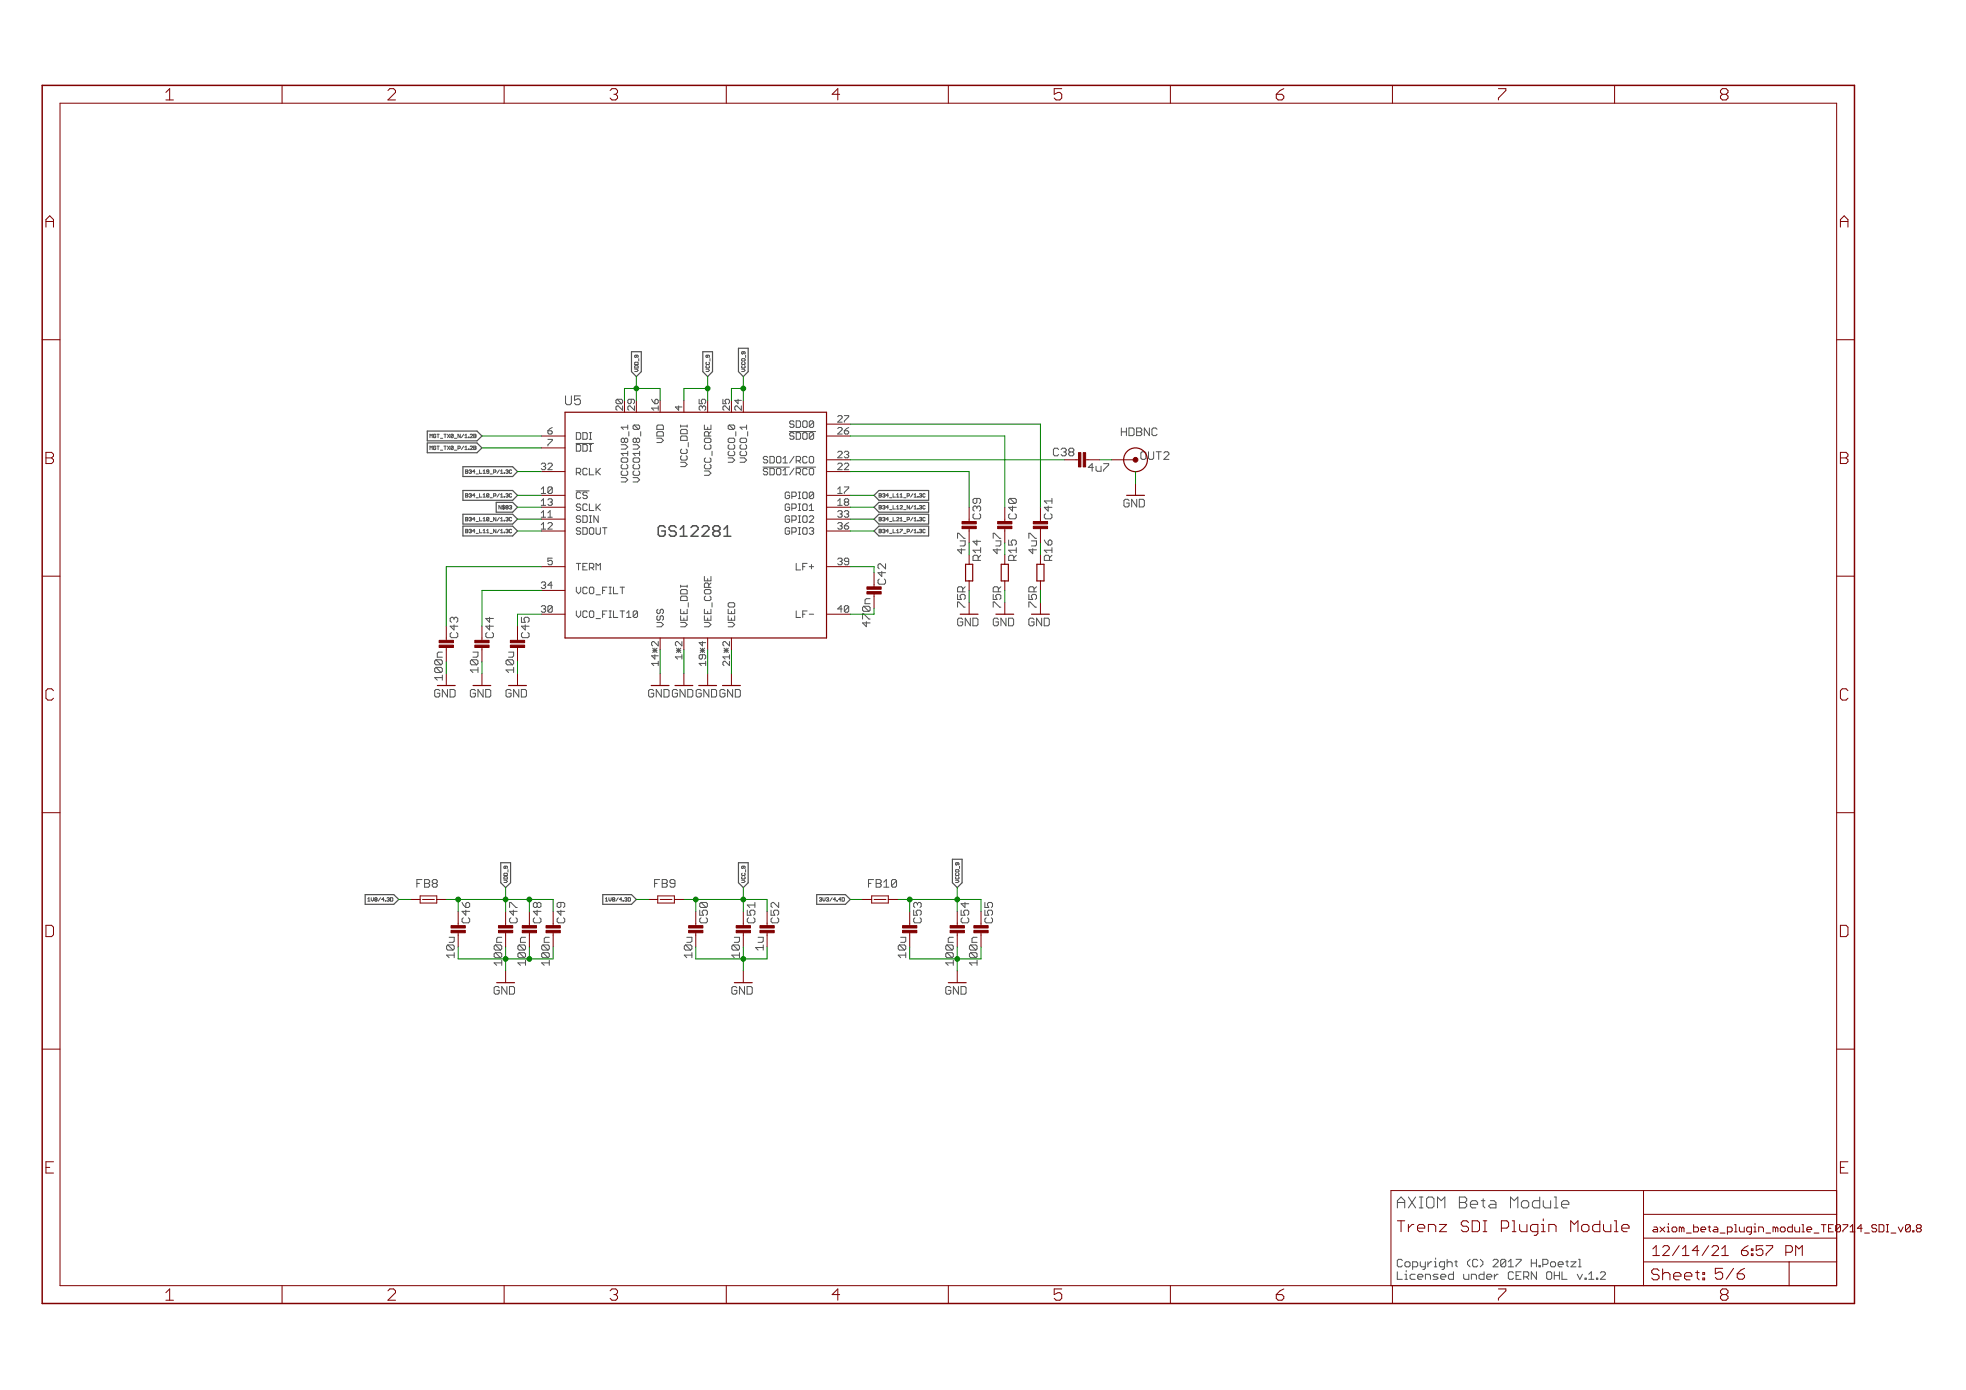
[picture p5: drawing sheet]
<svg xmlns="http://www.w3.org/2000/svg" width="420mm" height="297mm" viewBox="0 0 420 297" stroke-linecap="round" stroke-linejoin="round" font-family="sans-serif">
<path d="M123.1 94.8h3.8M163.1 99.8h5.6M163.1 98.7l.3 .2h.4M163.8 97.5h-.4l-.3 .3 .3 .4h.4M168.7 92.2h5.6M170.1 99.8h4.2M134.2 102.5l-.5 .5h-.9M136.7 102.5l-.5 .5h-.9M151.9 101.1l-.4 .5h-1M163.1 101.2l.3 .3h.4M163.8 100.1h-.4l-.3 .2 .3 .5h.4M342.3 271.8h.5l.3 .2v.3l-1.1 1.1h1.1" fill="none" stroke="#505050" stroke-width=".21"/>
<g fill="none" stroke="#505050" stroke-width=".25">
<path d="M135 75.2h2.1v4.2l-1.1 1.1-1-1.1zM150.2 75.2h2.1v4.2l-1.1 1.1-1-1.1zM157.8 74.4h2.1v5l-1 1.1-1.1-1.1zM91.3 92.1h10.6l1.1 1.1-1.1 1h-10.6zM91.3 94.7h10.6l1.1 1-1.1 1.1h-10.6zM98.9 99.7h10.7l1 1.1-1 1h-10.7zM98.9 109.9h10.7l1 1-1 1.1h-10.7zM98.9 112.4h10.7l1 1.1-1 1h-10.7zM98.9 104.8h10.7l1 1.1-1 1h-10.7zM106 107.4h3.6l1 1-1 1.1h-3.6zM186.8 108.4l1-1h10.7v2.1h-10.7zM186.8 105.9l1-1.1h10.7v2.1h-10.7z"/>
<path d="M186.8 110.9l1-1h10.7v2.1h-10.7zM186.8 113.5l1-1.1h10.7v2.1h-10.7zM78 191.2h6.2l1 1-1 1.1h-6.2zM107 184.4h2.1v4.2l-1 1.1-1.1-1.1zM128.8 191.2h6.2l1 1-1 1.1h-6.2zM157.8 184.4h2.1v4.2l-1 1.1-1.1-1.1zM174.5 191.2h6.2l1 1-1 1.1h-6.2zM203.5 183.6h2.1v5l-1 1.1-1.1-1.1z"/>
</g>
<g fill="none" stroke="#800000" stroke-width=".21">
<path d="M60.3 18.2v3.9M107.7 18.2v3.9M155.2 18.2v3.9M202.7 18.2v3.9M250.1 18.2v3.9M297.6 18.2v3.9M345.1 18.2v3.9M12.8 22.1h379.7v252.6h-379.7zM9 72.6h3.8M392.5 72.6h3.8M115.7 93.2h5.1M115.7 95.7h5.1"/>
<path d="M146.2 85.6v2.5M176.6 93.2h5.1M176.6 90.6h5.1M176.6 98.3h5.1M237.6 98.3h5.1M115.7 105.9h5.1M115.7 100.8h5.1M115.7 113.5h5.1M115.7 108.4h5.1M115.7 110.9h5.1M176.6 105.9h5.1M176.6 100.8h5.1"/>
<path d="M176.6 113.5h5.1M176.6 108.4h5.1M176.6 110.9h5.1M207.1 118.6v2M214.7 118.6v2M222.4 118.6v2M242.7 103.3v2.6M9 123.1h3.8M115.7 121.1h5.1M115.7 131.3h5.1M115.7 126.2h5.1M176.6 121.1h5.1"/>
<path d="M176.6 131.3h5.1M207.1 128.7v2.6M214.7 128.7v2.6M222.4 128.7v2.6M392.5 123.1h3.8M95.4 144v2.5M103 144v2.5M110.6 144v2.5M141.1 144v2.5M146.2 144v2.5M151.2 144v2.5M156.3 144v2.5"/>
<path d="M9 173.7h3.8M392.5 173.7h3.8M87.8 192.2h2M89.8 191.5h3.5v1.5h-3.5zM90.3 192.2h2.5M93.3 192.2h2.1M138.5 192.2h2.1M140.6 191.5h3.5v1.5h-3.5zM141.1 192.2h2.5M144.1 192.2h2.1M184.3 192.2h2M186.3 191.5h3.5v1.5h-3.5z"/>
<path d="M186.8 192.2h2.5M189.8 192.2h2.1M108.1 207.5v2.5M158.9 207.5v2.5M204.6 207.5v2.5M9 224.2h3.8M392.5 224.2h3.8M351.2 254.4v20.3M351.2 259.5h41.3M392.5 254.4h-95.2v20.3M60.3 274.7v3.9M107.7 274.7v3.9"/>
<path d="M155.2 274.7v3.9M202.7 274.7v3.9M250.1 274.7v3.9M297.6 274.7v3.9M345.1 274.7v3.9M351.2 269.7h41.3M351.2 264.6h41.3M382.4 269.7v5M410.3 261.7l.3 .3v.2l-.3 .3 .3 .2v.3l-.3 .2"/>
</g>
<path d="M9 18.2h387.3v260.4h-387.3z" fill="none" stroke="#800000" stroke-width=".32"/>
<g fill="none" stroke="#800000" stroke-width=".25">
<path d="M120.8 88.1h55.8v48.2h-55.8zM206.4 124.1v-3.5h1.5v3.5h-.8M214 124.1v-3.5h1.5v3.5h-.8M221.6 124.1v-3.5h1.5v3.5h-.7"/>
<circle cx="242.7" cy="98.3" r="2.54"/>
</g>
<g fill="#800000" stroke="#800000" stroke-width=".21">
<path d="M185.3 126.4h3v.5h-3z"/>
<path d="M185.3 125.4h3v.5h-3z"/>
<path d="M109.1 137.9h3v.5h-3z"/>
<path d="M109.1 136.8h3v.6h-3z"/>
<path d="M101.5 137.9h3v.5h-3z"/>
<path d="M101.5 136.8h3v.6h-3z"/>
<path d="M93.9 137.9h3v.5h-3z"/>
<path d="M93.9 136.8h3v.6h-3z"/>
<path d="M205.6 112.5h3v.5h-3z"/>
<path d="M205.6 111.4h3v.6h-3z"/>
<path d="M220.8 112.5h3.1v.5h-3.1z"/>
<path d="M220.8 111.4h3.1v.6h-3.1z"/>
<path d="M213.2 112.5h3.1v.5h-3.1z"/>
<path d="M213.2 111.4h3.1v.6h-3.1z"/>
<path d="M231.5 96.7h.5v3.1h-.5z"/>
<path d="M230.5 96.7h.5v3.1h-.5z"/>
<path d="M203.1 198.8h3v.5h-3z"/>
<path d="M203.1 197.8h3v.5h-3z"/>
<path d="M208.1 198.8h3.1v.5h-3.1z"/>
<path d="M208.1 197.8h3.1v.5h-3.1z"/>
<path d="M192.9 198.8h3v.5h-3z"/>
<path d="M192.9 197.8h3v.5h-3z"/>
<path d="M157.3 198.8h3.1v.5h-3.1z"/>
<path d="M157.3 197.8h3.1v.5h-3.1z"/>
<path d="M162.4 198.8h3.1v.5h-3.1z"/>
<path d="M162.4 197.8h3.1v.5h-3.1z"/>
<path d="M147.2 198.8h3v.5h-3z"/>
<path d="M147.2 197.8h3v.5h-3z"/>
<path d="M106.5 198.8h3.1v.5h-3.1z"/>
<path d="M106.5 197.8h3.1v.5h-3.1z"/>
<path d="M111.6 198.8h3.1v.5h-3.1z"/>
<path d="M111.6 197.8h3.1v.5h-3.1z"/>
<path d="M96.4 198.8h3v.5h-3z"/>
<path d="M96.4 197.8h3v.5h-3z"/>
<path d="M116.7 198.8h3v.5h-3z"/>
<path d="M116.7 197.8h3v.5h-3z"/>
</g>
<circle cx="242.7" cy="98.3" r=".51" fill="#800000" stroke="#800000" stroke-width=".21"/>
<g fill="none" stroke="#008000" stroke-width=".21">
<path d="M103 93.2h12.7M103 95.7h12.7M133.5 85.6v-2.6h7.6v2.6M136 80.5v5.1M151.2 80.5v5.1M151.2 83h-5v2.6M158.9 83h-2.6v2.6M158.9 80.5v5.1M181.7 90.6h40.7v17.8M181.7 93.2h33v15.2M181.7 98.3h45.7M110.6 100.8h5.1"/>
<path d="M110.6 108.4h5.1M110.6 110.9h5.1M110.6 113.5h5.1M110.6 105.9h5.1M181.7 100.8h25.4v7.6M181.7 108.4h5.1M181.7 110.9h5.1M181.7 113.5h5.1M181.7 105.9h5.1M242.7 100.8v2.5M110.6 131.3h5.1M115.7 121.1h-20.3v12.7"/>
<path d="M115.7 126.2h-12.7v7.6M141.1 138.9v5.1M146.2 138.9v5.1M151.2 138.9v5.1M156.3 138.9v5.1M181.7 131.3h5.1M181.7 121.1h5.1M85.2 192.2h2.6M95.4 192.2h22.8M108.1 189.7v2.5M136 192.2h2.5M146.2 192.2h17.7"/>
<path d="M158.9 189.7v2.5M181.7 192.2h2.6M191.9 192.2h17.8M204.6 189.7v2.5M97.9 204.9h20.3M108.1 204.9v2.6M158.9 204.9v2.6M163.9 202.4v2.5h-15.2M194.4 204.9h15.3M204.6 204.9v2.6"/>
</g>
<g fill="#008000" stroke="#008000" stroke-width=".21">
<circle cx="204.6" cy="204.9" r=".51"/>
<circle cx="158.9" cy="204.9" r=".51"/>
<circle cx="108.1" cy="204.9" r=".51"/>
<circle cx="113.1" cy="204.9" r=".51"/>
<circle cx="136" cy="83" r=".51"/>
<circle cx="108.1" cy="192.2" r=".51"/>
<circle cx="97.9" cy="192.2" r=".51"/>
<circle cx="113.1" cy="192.2" r=".51"/>
<circle cx="151.2" cy="83" r=".51"/>
<circle cx="158.9" cy="192.2" r=".51"/>
<circle cx="148.7" cy="192.2" r=".51"/>
<circle cx="158.9" cy="83" r=".51"/>
<circle cx="204.6" cy="192.2" r=".51"/>
<circle cx="194.4" cy="192.2" r=".51"/>
</g>
<g font-size="3.7" fill="#800000">
<text x="35.5" y="21.4">1</text>
<text x="82.9" y="21.4">2</text>
<text x="130.4" y="21.4">3</text>
<text x="177.9" y="21.4">4</text>
<text x="225.3" y="21.4">5</text>
<text x="272.8" y="21.4">6</text>
<text x="320.2" y="21.4">7</text>
<text x="367.7" y="21.4">8</text>
<text x="9.8" y="48.6">A</text>
<text x="393.3" y="48.6">A</text>
<text x="9.8" y="99.2">B</text>
<text x="393.3" y="99.2">B</text>
<text x="9.8" y="149.7">C</text>
<text x="393.3" y="149.7">C</text>
<text x="9.8" y="200.2">D</text>
<text x="393.3" y="200.2">D</text>
<text x="9.8" y="250.8">E</text>
<text x="393.3" y="250.8">E</text>
<text x="35.5" y="277.9">1</text>
<text x="82.9" y="277.9">2</text>
<text x="130.4" y="277.9">3</text>
<text x="177.9" y="277.9">4</text>
<text x="225.3" y="277.9">5</text>
<text x="272.8" y="277.9">6</text>
<text x="320.2" y="277.9">7</text>
<text x="367.7" y="277.9">8</text>
</g>
<g font-size="3.6" fill="#505050">
<text x="141.2" y="114.8">GS12281</text>
<text x="298.6" y="258.2">AXIOM Beta Module</text>
</g>
<g font-size="3.6" fill="#800000">
<text x="298.6" y="263.3">Trenz SDI Plugin Module</text>
<text x="352.9" y="273.6">Sheet: 5/6</text>
</g>
<g font-size="3.2" fill="#800000">
<text x="353.2" y="268.4">12/14/21</text>
<text x="370.7" y="268.4">6:57 PM</text>
</g>
<text font-size="2.9" fill="#505050" x="120.8" y="86.6">U5</text>
<g font-size="2.5" fill="#505050">
<text x="240.3" y="93.2">HDBNC</text>
<text x="244.3" y="98.2">OUT2</text>
<text x="224.9" y="119.8" transform="rotate(-90 224.9 119.8)">R16</text>
<text x="89" y="189.7">FB8</text>
<text x="139.8" y="189.7">FB9</text>
<text x="185.5" y="189.7">FB10</text>
<text x="107.3" y="205.8" transform="rotate(-90 107.3 205.8)">1</text>
<text x="112.4" y="205.8" transform="rotate(-90 112.4 205.8)">1</text>
<text x="117.5" y="205.8" transform="rotate(-90 117.5 205.8)">1</text>
<text x="203.8" y="205.8" transform="rotate(-90 203.8 205.8)">1</text>
<text x="208.9" y="205.8" transform="rotate(-90 208.9 205.8)">1</text>
<text x="298.6" y="270.8">Copyright (C) 2017 H.Poetzl</text>
<text x="298.6" y="273.5">Licensed under CERN OHL v.1.2</text>
</g>
<g font-size="2.5" fill="#800000">
<text x="225.5" y="97.5">C38</text>
<text x="209.7" y="110.9" transform="rotate(-90 209.7 110.9)">C39</text>
<text x="217.3" y="110.9" transform="rotate(-90 217.3 110.9)">C40</text>
<text x="224.9" y="110.9" transform="rotate(-90 224.9 110.9)">C41</text>
<text x="240.2" y="108.4">GND</text>
<text x="206.4" y="118" transform="rotate(-90 206.4 118)">4u7</text>
<text x="214" y="118" transform="rotate(-90 214 118)">4u7</text>
<text x="97.9" y="136.3" transform="rotate(-90 97.9 136.3)">C43</text>
<text x="105.5" y="136.3" transform="rotate(-90 105.5 136.3)">C44</text>
<text x="204.6" y="133.8">GND</text>
<text x="212.2" y="133.8">GND</text>
<text x="219.8" y="133.8">GND</text>
<text x="92.8" y="149">GND</text>
<text x="100.5" y="149">GND</text>
<text x="108.1" y="149">GND</text>
<text x="138.6" y="149">GND GND GND GND</text>
<text x="163.2" y="202.8" transform="rotate(-90 163.2 202.8)">1u</text>
<text x="105.5" y="212.5">GND</text>
<text x="156.3" y="212.5">GND</text>
<text x="202.1" y="212.5">GND</text>
</g>
<g font-size="2.5" fill="#008000">
<text x="232.5" y="100.8">4u7</text>
<text x="209.7" y="119.8" transform="rotate(-90 209.7 119.8)">R14</text>
<text x="217.3" y="119.8" transform="rotate(-90 217.3 119.8)">R15</text>
<text x="221.6" y="118" transform="rotate(-90 221.6 118)">4u7</text>
<text x="189.4" y="124.9" transform="rotate(-90 189.4 124.9)">C42</text>
<text x="206.4" y="129.4" transform="rotate(-90 206.4 129.4)">75R</text>
<text x="214" y="129.4" transform="rotate(-90 214 129.4)">75R</text>
<text x="221.6" y="129.4" transform="rotate(-90 221.6 129.4)">75R</text>
<text x="113.2" y="136.3" transform="rotate(-90 113.2 136.3)">C45</text>
<text x="186.1" y="133.5" transform="rotate(-90 186.1 133.5)">470n</text>
<text x="102.2" y="143.4" transform="rotate(-90 102.2 143.4)">10u</text>
<text x="109.9" y="143.4" transform="rotate(-90 109.9 143.4)">10u</text>
<text x="94.6" y="144.9" transform="rotate(-90 94.6 144.9)">100n</text>
<text x="100.5" y="197.3" transform="rotate(-90 100.5 197.3)">C46</text>
<text x="110.6" y="197.3" transform="rotate(-90 110.6 197.3)">C47</text>
<text x="115.7" y="197.3" transform="rotate(-90 115.7 197.3)">C48</text>
<text x="120.8" y="197.3" transform="rotate(-90 120.8 197.3)">C49</text>
<text x="151.3" y="197.3" transform="rotate(-90 151.3 197.3)">C50</text>
<text x="161.4" y="197.3" transform="rotate(-90 161.4 197.3)">C51</text>
<text x="166.5" y="197.3" transform="rotate(-90 166.5 197.3)">C52</text>
<text x="197" y="197.3" transform="rotate(-90 197 197.3)">C53</text>
<text x="207.1" y="197.3" transform="rotate(-90 207.1 197.3)">C54</text>
<text x="212.2" y="197.3" transform="rotate(-90 212.2 197.3)">C55</text>
<text x="97.2" y="204.3" transform="rotate(-90 97.2 204.3)">10u</text>
<text x="107.3" y="204.3" transform="rotate(-90 107.3 204.3)">00n</text>
<text x="112.4" y="204.3" transform="rotate(-90 112.4 204.3)">00n</text>
<text x="117.5" y="204.3" transform="rotate(-90 117.5 204.3)">00n</text>
<text x="148" y="204.3" transform="rotate(-90 148 204.3)">10u</text>
<text x="158.1" y="204.3" transform="rotate(-90 158.1 204.3)">10u</text>
<text x="193.7" y="204.3" transform="rotate(-90 193.7 204.3)">10u</text>
<text x="203.8" y="204.3" transform="rotate(-90 203.8 204.3)">00n</text>
<text x="208.9" y="204.3" transform="rotate(-90 208.9 204.3)">00n</text>
</g>
<g font-size="2.3" fill="#800000">
<text x="353.2" y="263.3">axiom_beta_plugin_module_TE0</text>
<text x="392.9" y="263.3">714_SDI_v0.8</text>
</g>
<g font-size="2.1" fill="#505050">
<text x="133.1" y="87.7" transform="rotate(-90 133.1 87.7)">20</text>
<text x="145.8" y="87.7" transform="rotate(-90 145.8 87.7)">4</text>
<text x="117.2" y="92.8">6</text>
<text x="117.2" y="95.4">7</text>
<text x="123.1" y="93.9">DDI</text>
<text x="141.9" y="94.3" transform="rotate(-90 141.9 94.3)">VDD</text>
<text x="169.2" y="93.9">SDO0</text>
<text x="169.2" y="91.4">SDO0</text>
<text x="179" y="92.8">26</text>
<text x="179" y="90.3">27</text>
<text x="115.9" y="100.4">32</text>
<text x="123.1" y="96.5">DDI</text>
<text x="123.1" y="101.5">RCLK</text>
<text x="146.9" y="99.5" transform="rotate(-90 146.9 99.5)">VCC_DDI</text>
<text x="152" y="100.8" transform="rotate(-90 152 100.8)">VCC_CORE</text>
<text x="157.1" y="98.2" transform="rotate(-90 157.1 98.2)">VCCO_0</text>
<text x="159.6" y="98.2" transform="rotate(-90 159.6 98.2)">VCCO_1</text>
<text x="164" y="99">SDO1/RCO</text>
<text x="164" y="101.5">SDO1/RCO</text>
<text x="179" y="97.9">23</text>
<text x="179" y="100.4">22</text>
<text x="115.9" y="105.5">10</text>
<text x="123.1" y="106.6">CS</text>
<text x="134.2" y="102" transform="rotate(-90 134.2 102)">VCCO1V8_1</text>
<text x="136.8" y="102" transform="rotate(-90 136.8 102)">VCCO1V8_0</text>
<text x="167.9" y="106.6">GPIO0</text>
<text x="179" y="105.5">17</text>
<text x="115.9" y="110.6">11</text>
<text x="115.9" y="113.1">12</text>
<text x="115.9" y="108">13</text>
<text x="123.1" y="111.7">SDIN</text>
<text x="123.1" y="109.2">SCLK</text>
<text x="167.9" y="109.2">GPIO1</text>
<text x="167.9" y="111.7">GPIO2</text>
<text x="179" y="113.1">36</text>
<text x="179" y="108">18</text>
<text x="179" y="110.6">33</text>
<text x="123.1" y="114.2">SDOUT</text>
<text x="167.9" y="114.2">GPIO3</text>
<text x="115.9" y="125.8">34</text>
<text x="117.2" y="120.7">5</text>
<text x="123.1" y="121.9">TERM</text>
<text x="170.5" y="121.9">LF+</text>
<text x="179" y="120.7">39</text>
<text x="115.9" y="130.9">30</text>
<text x="123.1" y="126.9">VCO_FILT</text>
<text x="179" y="130.9">40</text>
<text x="123.1" y="132">VCO_FILT10</text>
<text x="141.9" y="134" transform="rotate(-90 141.9 134)">VSS</text>
<text x="146.9" y="134" transform="rotate(-90 146.9 134)">VEE_DDI</text>
<text x="152" y="134" transform="rotate(-90 152 134)">VEE_CORE</text>
<text x="157.1" y="134" transform="rotate(-90 157.1 134)">VEEO</text>
<text x="170.5" y="132">LF-</text>
</g>
<g font-size="2.1" fill="#800000">
<text x="135.7" y="87.7" transform="rotate(-90 135.7 87.7)">29</text>
<text x="140.7" y="87.7" transform="rotate(-90 140.7 87.7)">16</text>
<text x="150.9" y="87.7" transform="rotate(-90 150.9 87.7)">35</text>
<text x="156" y="87.7" transform="rotate(-90 156 87.7)">25</text>
<text x="158.5" y="87.7" transform="rotate(-90 158.5 87.7)">24</text>
<text x="140.7" y="141.9" transform="rotate(-90 140.7 141.9)">14*2</text>
<text x="145.8" y="140.6" transform="rotate(-90 145.8 140.6)">1*2</text>
<text x="150.9" y="141.9" transform="rotate(-90 150.9 141.9)">19*4</text>
<text x="156" y="141.9" transform="rotate(-90 156 141.9)">21*2</text>
</g>
<g font-size="1.1" fill="#505050">
<text x="136.4" y="79.4" transform="rotate(-90 136.4 79.4)">VDD_9</text>
<text x="151.7" y="79.4" transform="rotate(-90 151.7 79.4)">VCC_9</text>
<text x="159.3" y="79.4" transform="rotate(-90 159.3 79.4)">VCCO_9</text>
<text x="92.2" y="93.6">MGT_TX0_N/1.2B</text>
<text x="92.2" y="96.1">MGT_TX0_P/1.2B</text>
<text x="99.8" y="101.2">B34_L19_P/1.3C</text>
<text x="99.8" y="106.3">B34_L10_P/1.3C</text>
<text x="187.9" y="106.3">B34_L11_P/1.3C</text>
<text x="99.8" y="113.9">B34_L11_N/1.3C</text>
<text x="99.8" y="111.3">B34_L10_N/1.3C</text>
<text x="106.8" y="108.8">N$83</text>
<text x="187.9" y="108.8">B34_L12_N/1.3C</text>
<text x="187.9" y="111.3">B34_L21_P/1.3C</text>
<text x="187.9" y="113.9">B34_L17_P/1.3C</text>
<text x="108.5" y="188.6" transform="rotate(-90 108.5 188.6)">VDD_9</text>
<text x="159.3" y="188.6" transform="rotate(-90 159.3 188.6)">VCC_9</text>
<text x="205" y="188.6" transform="rotate(-90 205 188.6)">VCCO_9</text>
<text x="78.6" y="192.6">1V8/4.3D</text>
<text x="129.4" y="192.6">1V8/4.3D</text>
<text x="175.1" y="192.6">3V3/4.4D</text>
</g>
</svg>
